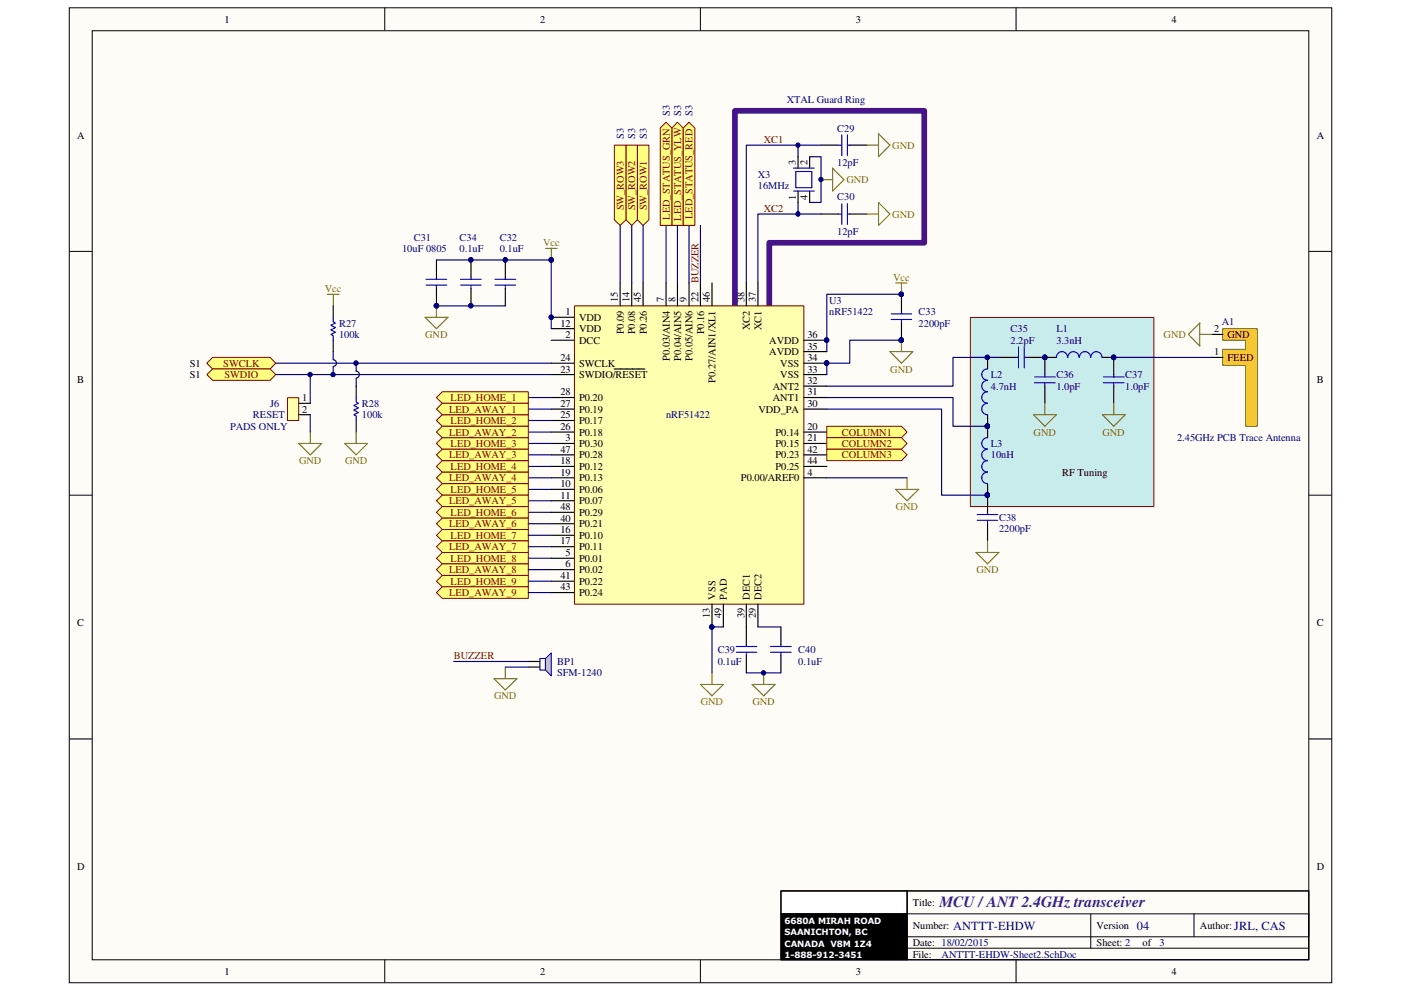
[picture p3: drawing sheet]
<svg xmlns="http://www.w3.org/2000/svg" width="297mm" height="210mm" viewBox="0 0 297 210" stroke-linecap="round" stroke-linejoin="round" font-family="sans-serif">
<path d="M14.7 1.7h267.7v206.7h-267.7z" fill="#fffcf8"/>
<path d="M14.7 1.7h267.7v206.7h-267.7z" fill="none" stroke="#000" stroke-width=".21"/>
<path d="M19.6 6.6h257.9v196.9h-257.9z" fill="#fffcf8"/>
<g fill="none" stroke="#000" stroke-width=".21">
<path d="M19.6 6.5h257.9v197h-257.9zM81.6 1.6v4.9M148.5 1.6v4.9M215.4 1.6v4.9M14.7 53.3h4.9M277.5 53.3h4.9M14.7 105h4.9M277.5 105h4.9M14.7 156.7h4.9M277.5 156.7h4.9M165.6 188.9h26.7M192.3 198.6h85.2v-4.8h-24.4v4.8"/>
<path d="M192.3 193.8h60.8M231.3 193.8v7.2M277.5 188.9h-85.2v14.6M81.6 203.5v4.9M148.5 203.5v4.9M192.3 201h85.2M215.4 203.5v4.9"/>
</g>
<path d="M165.6 189h26.7v4.8h-26.7z" fill="#fff"/>
<path d="M165.6 188.9h26.7v4.9h-26.7zM165.6 193.8h26.7v9.7h-26.7z" fill="none" stroke="#000" stroke-width=".21"/>
<path d="M165.6 188.9h111.9v14.6h-111.9zM165.6 193.8h26.7M192.3 188.9v14.6" fill="none" stroke="#000" stroke-width=".24"/>
<path d="M165.6 193.8h26.7v9.7h-26.7z" fill="#000"/>
<path d="M205.8 67.4h38.8v40h-38.8z" fill="#c8ebeb"/>
<path d="M205.7 67.3h38.9v40.1h-38.9z" fill="none" stroke="#800000" stroke-width=".21"/>
<path d="M215.4 75.8h.5M215.9 73.6v4.4M217.2 75.8h.7M217.2 73.6v4.4" fill="none" stroke="#00f" stroke-width=".24"/>
<path d="M211.8 75.8h3.6M217.9 75.8h3.6" fill="none" stroke="#000" stroke-width=".24"/>
<circle cx="221.5" cy="75.8" r=".45" fill="#000080"/>
<circle cx="221.5" cy="75.8" r=".45" fill="none" stroke="#000080" stroke-width=".21"/>
<circle cx="221.5" cy="75.8" r=".45" fill="#000080"/>
<circle cx="221.5" cy="75.8" r=".45" fill="none" stroke="#000080" stroke-width=".21"/>
<path d="M219.3 79.9h4.4M221.5 79.4v.5M219.3 81.2h4.4M221.5 81.2v.7" fill="none" stroke="#00f" stroke-width=".24"/>
<path d="M221.5 75.8v3.6" fill="none" stroke="#000" stroke-width=".24"/>
<circle cx="221.5" cy="75.8" r=".45" fill="#000080"/>
<circle cx="221.5" cy="75.8" r=".45" fill="none" stroke="#000080" stroke-width=".21"/>
<path d="M221.5 81.9v3.6" fill="none" stroke="#000" stroke-width=".24"/>
<circle cx="221.5" cy="75.8" r=".45" fill="#000080"/>
<circle cx="221.5" cy="75.8" r=".45" fill="none" stroke="#000080" stroke-width=".21"/>
<path d="M115.7 52.7h2.4M116.9 52.7v2.4" fill="none" stroke="#808000" stroke-width=".24"/>
<circle cx="116.8" cy="55.1" r=".47" fill="#000080"/>
<circle cx="116.8" cy="55.1" r=".47" fill="none" stroke="#000080" stroke-width=".21"/>
<path d="M188.9 67.7h4.4M188.9 66.5h4.4M191.1 66v.5M191.1 67.7v.8M156.1 138.3h4.3M156.1 137.1h4.3M158.2 136.6v.5M158.2 138.3v.7" fill="none" stroke="#00f" stroke-width=".24"/>
<path d="M191.1 62.4v3.6M158.2 132.9v3.7M158.2 139v3.7" fill="none" stroke="#000" stroke-width=".24"/>
<circle cx="191.1" cy="62.4" r=".46" fill="#000080"/>
<circle cx="191.1" cy="62.4" r=".46" fill="none" stroke="#000080" stroke-width=".21"/>
<path d="M191.1 68.5v3.6" fill="none" stroke="#000" stroke-width=".24"/>
<circle cx="191.1" cy="72.1" r=".48" fill="#000080"/>
<circle cx="191.1" cy="72.1" r=".48" fill="none" stroke="#000080" stroke-width=".21"/>
<circle cx="191.1" cy="62.4" r=".46" fill="#000080"/>
<circle cx="191.1" cy="62.4" r=".46" fill="none" stroke="#000080" stroke-width=".21"/>
<circle cx="191.1" cy="72.1" r=".48" fill="#000080"/>
<circle cx="191.1" cy="72.1" r=".48" fill="none" stroke="#000080" stroke-width=".21"/>
<path d="M233.7 75.8h2.4" fill="none" stroke="#000" stroke-width=".24"/>
<circle cx="236.1" cy="75.8" r=".46" fill="#000080"/>
<circle cx="236.1" cy="75.8" r=".46" fill="none" stroke="#000080" stroke-width=".21"/>
<path d="M221.5 75.8h2.5" fill="none" stroke="#000" stroke-width=".24"/>
<circle cx="221.5" cy="75.8" r=".45" fill="#000080"/>
<circle cx="221.5" cy="75.8" r=".45" fill="none" stroke="#000080" stroke-width=".21"/>
<path d="M224 75.8a1.19 1.19 0 0 1 1.2-1.3 1.19 1.19 0 0 1 1.2 1.3M226.4 75.8a1.19 1.19 0 0 1 1.2-1.3 1.19 1.19 0 0 1 1.2 1.3M228.9 75.8a1.19 1.19 0 0 1 1.1-1.3 1.19 1.19 0 0 1 1.2 1.3M231.3 75.8a1.19 1.19 0 0 1 1.1-1.3 1.19 1.19 0 0 1 1.2 1.3" fill="none" stroke="#00f" stroke-width=".24"/>
<circle cx="236.1" cy="75.8" r=".46" fill="#000080"/>
<circle cx="236.1" cy="75.8" r=".46" fill="none" stroke="#000080" stroke-width=".21"/>
<circle cx="221.5" cy="75.8" r=".45" fill="#000080"/>
<circle cx="221.5" cy="75.8" r=".45" fill="none" stroke="#000080" stroke-width=".21"/>
<path d="M209.4 90.4v2.4" fill="none" stroke="#000" stroke-width=".24"/>
<circle cx="209.3" cy="90.4" r=".48" fill="#000080"/>
<circle cx="209.3" cy="90.4" r=".48" fill="none" stroke="#000080" stroke-width=".21"/>
<path d="M209.4 102.5v2.5" fill="none" stroke="#000" stroke-width=".24"/>
<circle cx="209.3" cy="105" r=".47" fill="#000080"/>
<circle cx="209.3" cy="105" r=".47" fill="none" stroke="#000080" stroke-width=".21"/>
<path d="M209.4 92.8a1.21 1.21 0 0 0-1.3 1.2 1.21 1.21 0 0 0 1.3 1.2M209.4 95.2a1.21 1.21 0 0 0-1.3 1.3 1.21 1.21 0 0 0 1.3 1.2 1.21 1.21 0 0 0-1.3 1.2 1.21 1.21 0 0 0 1.3 1.2M209.4 100.1a1.16 1.16 0 0 0-1.3 1.2 1.21 1.21 0 0 0 1.3 1.2" fill="none" stroke="#00f" stroke-width=".24"/>
<circle cx="209.3" cy="90.4" r=".48" fill="#000080"/>
<circle cx="209.3" cy="90.4" r=".48" fill="none" stroke="#000080" stroke-width=".21"/>
<circle cx="209.3" cy="105" r=".47" fill="#000080"/>
<circle cx="209.3" cy="105" r=".47" fill="none" stroke="#000080" stroke-width=".21"/>
<path d="M90.1 67.3h4.9l-2.5 2.4zM92.5 64.9v2.4" fill="none" stroke="#808000" stroke-width=".24"/>
<circle cx="92.5" cy="64.8" r=".46" fill="#000080"/>
<circle cx="92.5" cy="64.8" r=".46" fill="none" stroke="#000080" stroke-width=".21"/>
<path d="M188.7 74.5h4.8l-2.4 2.5zM191.1 72.1v2.4" fill="none" stroke="#808000" stroke-width=".24"/>
<circle cx="191.1" cy="72.1" r=".48" fill="#000080"/>
<circle cx="191.1" cy="72.1" r=".48" fill="none" stroke="#000080" stroke-width=".21"/>
<path d="M163.4 138.3h4.4M163.4 137.1h4.4M165.6 136.6v.5M165.6 138.3v.7" fill="none" stroke="#00f" stroke-width=".24"/>
<path d="M165.6 132.9v3.7M165.6 139v3.7" fill="none" stroke="#000" stroke-width=".24"/>
<path d="M159.5 145.1h4.8l-2.4 2.4zM161.9 142.7v2.4" fill="none" stroke="#808000" stroke-width=".24"/>
<circle cx="161.9" cy="142.7" r=".46" fill="#000080"/>
<circle cx="161.9" cy="142.7" r=".46" fill="none" stroke="#000080" stroke-width=".21"/>
<path d="M175.3 86.7h24.3v18.3h9.8" fill="none" stroke="#000080" stroke-width=".24"/>
<circle cx="209.3" cy="105" r=".47" fill="#000080"/>
<circle cx="209.3" cy="105" r=".47" fill="none" stroke="#000080" stroke-width=".21"/>
<path d="M175.3 84.3h26.8v6.1h7.3" fill="none" stroke="#000080" stroke-width=".24"/>
<circle cx="209.3" cy="90.4" r=".48" fill="#000080"/>
<circle cx="209.3" cy="90.4" r=".48" fill="none" stroke="#000080" stroke-width=".21"/>
<path d="M211.8 75.8h-9.7v6.1h-26.8" fill="none" stroke="#000080" stroke-width=".24"/>
<path d="M233.9 79.9h4.4M236.1 79.4v.5M233.9 81.2h4.4M236.1 81.2v.7" fill="none" stroke="#00f" stroke-width=".24"/>
<path d="M236.1 75.8v3.6" fill="none" stroke="#000" stroke-width=".24"/>
<circle cx="236.1" cy="75.8" r=".46" fill="#000080"/>
<circle cx="236.1" cy="75.8" r=".46" fill="none" stroke="#000080" stroke-width=".21"/>
<path d="M236.1 81.9v3.6" fill="none" stroke="#000" stroke-width=".24"/>
<circle cx="236.1" cy="75.8" r=".46" fill="#000080"/>
<circle cx="236.1" cy="75.8" r=".46" fill="none" stroke="#000080" stroke-width=".21"/>
<path d="M191.1 62.4h-15.8v12.1" fill="none" stroke="#000080" stroke-width=".24"/>
<circle cx="191.1" cy="62.4" r=".46" fill="#000080"/>
<circle cx="191.1" cy="62.4" r=".46" fill="none" stroke="#000080" stroke-width=".21"/>
<path d="M177.7 30.8h.8M178.5 28.6v4.4M179.7 28.6v4.4M179.7 30.8h.5M177.7 45.4h.8M178.5 43.2v4.4M179.7 45.4h.5M179.7 43.2v4.4" fill="none" stroke="#00f" stroke-width=".24"/>
<path d="M174.1 30.8h3.6M180.2 30.8h3.6M174.1 45.4h3.6M180.2 45.4h3.6" fill="none" stroke="#000" stroke-width=".24"/>
<path d="M169.2 42.9v2.5" fill="none" stroke="#000080" stroke-width=".24"/>
<circle cx="169.2" cy="45.4" r=".47" fill="#000080"/>
<circle cx="169.2" cy="45.4" r=".47" fill="none" stroke="#000080" stroke-width=".21"/>
<path d="M169.2 30.8v2.4" fill="none" stroke="#000080" stroke-width=".24"/>
<circle cx="169.2" cy="30.8" r=".46" fill="#000080"/>
<circle cx="169.2" cy="30.8" r=".46" fill="none" stroke="#000080" stroke-width=".21"/>
<path d="M171.7 33.2h2.4v9.7h-2.4" fill="none" stroke="#000080" stroke-width=".24"/>
<path d="M155.8 66v-42.5h40.2v28h-32.9v14.5" fill="none" stroke="#48128a" stroke-width="1.2"/>
<path d="M174.1 38.1h2.4M176.5 35.6l2.4 2.5-2.4 2.4zM183.8 45.4h2.5M186.3 42.9l2.4 2.5-2.4 2.4z" fill="none" stroke="#808000" stroke-width=".24"/>
<circle cx="174" cy="38.1" r=".46" fill="#000080"/>
<circle cx="174" cy="38.1" r=".46" fill="none" stroke="#000080" stroke-width=".21"/>
<path d="M183.8 30.8h2.5M186.3 28.4l2.4 2.4-2.4 2.4z" fill="none" stroke="#808000" stroke-width=".24"/>
<path d="M174.1 45.4h-13.4v14.6" fill="none" stroke="#000080" stroke-width=".24"/>
<path d="M97.7 59.2h4.3M99.9 58.8v.4M97.7 60.5h4.3M99.9 60.5v.7" fill="none" stroke="#00f" stroke-width=".24"/>
<path d="M99.9 55.1v3.7" fill="none" stroke="#000" stroke-width=".24"/>
<circle cx="99.8" cy="55.1" r=".48" fill="#000080"/>
<circle cx="99.8" cy="55.1" r=".48" fill="none" stroke="#000080" stroke-width=".21"/>
<path d="M99.9 61.2v3.7" fill="none" stroke="#000" stroke-width=".24"/>
<circle cx="99.8" cy="64.8" r=".46" fill="#000080"/>
<circle cx="99.8" cy="64.8" r=".46" fill="none" stroke="#000080" stroke-width=".21"/>
<circle cx="99.8" cy="55.1" r=".48" fill="#000080"/>
<circle cx="99.8" cy="55.1" r=".48" fill="none" stroke="#000080" stroke-width=".21"/>
<circle cx="99.8" cy="64.8" r=".46" fill="#000080"/>
<circle cx="99.8" cy="64.8" r=".46" fill="none" stroke="#000080" stroke-width=".21"/>
<path d="M90.3 59.2h4.4M92.5 58.8v.4M90.3 60.5h4.4M92.5 60.5v.7" fill="none" stroke="#00f" stroke-width=".24"/>
<path d="M92.5 55.1v3.7M92.5 61.2v3.7" fill="none" stroke="#000" stroke-width=".24"/>
<circle cx="92.5" cy="64.8" r=".46" fill="#000080"/>
<circle cx="92.5" cy="64.8" r=".46" fill="none" stroke="#000080" stroke-width=".21"/>
<circle cx="92.5" cy="64.8" r=".46" fill="#000080"/>
<circle cx="92.5" cy="64.8" r=".46" fill="none" stroke="#000080" stroke-width=".21"/>
<path d="M92.5 64.9h14.6" fill="none" stroke="#000080" stroke-width=".24"/>
<circle cx="92.5" cy="64.8" r=".46" fill="#000080"/>
<circle cx="92.5" cy="64.8" r=".46" fill="none" stroke="#000080" stroke-width=".21"/>
<path d="M104.9 59.2h4.4M107.1 58.8v.4M104.9 60.5h4.4M107.1 60.5v.7" fill="none" stroke="#00f" stroke-width=".24"/>
<path d="M107.1 55.1v3.7" fill="none" stroke="#000" stroke-width=".24"/>
<circle cx="107.1" cy="55.1" r=".46" fill="#000080"/>
<circle cx="107.1" cy="55.1" r=".46" fill="none" stroke="#000080" stroke-width=".21"/>
<path d="M107.1 61.2v3.7" fill="none" stroke="#000" stroke-width=".24"/>
<circle cx="107.1" cy="55.1" r=".46" fill="#000080"/>
<circle cx="107.1" cy="55.1" r=".46" fill="none" stroke="#000080" stroke-width=".21"/>
<path d="M259.2 69.7h7.4v20.7h-2.5v-12.9h-4.9v-3.4h4.9v-2h-4.9z" fill-rule="evenodd" fill="#ffc51a"/>
<path d="M259.2 69.7h7.4v20.7h-2.5v-12.9h-4.9v-3.4h4.9v-2h-4.9z" fill="none" stroke="#808000" stroke-width=".24"/>
<path d="M256.8 75.8h2.4M256.8 70.9h2.4" fill="none" stroke="#000" stroke-width=".24"/>
<path d="M236.1 75.8h20.7" fill="none" stroke="#000080" stroke-width=".24"/>
<circle cx="236.1" cy="75.8" r=".46" fill="#000080"/>
<circle cx="236.1" cy="75.8" r=".46" fill="none" stroke="#000080" stroke-width=".21"/>
<path d="M209.4 75.8v2.4" fill="none" stroke="#000" stroke-width=".24"/>
<circle cx="209.3" cy="75.8" r=".46" fill="#000080"/>
<circle cx="209.3" cy="75.8" r=".46" fill="none" stroke="#000080" stroke-width=".21"/>
<path d="M209.4 87.9v2.5" fill="none" stroke="#000" stroke-width=".24"/>
<circle cx="209.3" cy="90.4" r=".48" fill="#000080"/>
<circle cx="209.3" cy="90.4" r=".48" fill="none" stroke="#000080" stroke-width=".21"/>
<path d="M209.4 78.2a1.16 1.16 0 0 0-1.3 1.2 1.19 1.19 0 0 0 1.3 1.2 1.23 1.23 0 0 0-1.3 1.2 1.23 1.23 0 0 0 1.3 1.3 1.21 1.21 0 0 0-1.3 1.2 1.21 1.21 0 0 0 1.3 1.2 1.23 1.23 0 0 0-1.3 1.2 1.23 1.23 0 0 0 1.3 1.2" fill="none" stroke="#00f" stroke-width=".24"/>
<circle cx="209.3" cy="75.8" r=".46" fill="#000080"/>
<circle cx="209.3" cy="75.8" r=".46" fill="none" stroke="#000080" stroke-width=".21"/>
<circle cx="209.3" cy="90.4" r=".48" fill="#000080"/>
<circle cx="209.3" cy="90.4" r=".48" fill="none" stroke="#000080" stroke-width=".21"/>
<path d="M207.2 110.3h4.3M207.2 109.1h4.3M209.4 108.6v.5M209.4 110.3v.7" fill="none" stroke="#00f" stroke-width=".24"/>
<path d="M209.4 105v3.6" fill="none" stroke="#000" stroke-width=".24"/>
<circle cx="209.3" cy="105" r=".47" fill="#000080"/>
<circle cx="209.3" cy="105" r=".47" fill="none" stroke="#000080" stroke-width=".21"/>
<path d="M209.4 111v3.7" fill="none" stroke="#000" stroke-width=".24"/>
<circle cx="209.3" cy="105" r=".47" fill="#000080"/>
<circle cx="209.3" cy="105" r=".47" fill="none" stroke="#000080" stroke-width=".21"/>
<path d="M58.5 77h58.4M58.5 79.4h58.4" fill="none" stroke="#000080" stroke-width=".24"/>
<path d="M121.8 64.9h48.6v63.2h-48.6z" fill="#ffffb0"/>
<path d="M121.8 64.9h48.6v63.2h-48.6z" fill="none" stroke="#800000" stroke-width=".21"/>
<path d="M116.9 67.3h4.8M116.9 118.4h4.8" fill="none" stroke="#000" stroke-width=".24"/>
<circle cx="116.8" cy="67.3" r=".46" fill="#000080"/>
<circle cx="116.8" cy="67.3" r=".46" fill="none" stroke="#000080" stroke-width=".21"/>
<g fill="none" stroke="#000" stroke-width=".24">
<path d="M131.5 60v4.9M133.9 60v4.9M141.2 60v4.9M143.6 60v4.9M146.1 60v4.9M148.5 60v4.9M116.9 72.1h4.8M116.9 69.7h4.8M116.9 79.4h4.8M116.9 77h4.8M130.2 78.2h6.5M116.9 94h4.8"/>
<path d="M116.9 98.9h4.8M116.9 91.6h4.8M116.9 89.2h4.8M170.4 94h4.9M170.4 84.3h4.9M170.4 81.9h4.9M170.4 91.6h4.9M170.4 86.7h4.9M116.9 103.8h4.8M116.9 115.9h4.8M116.9 113.5h4.8M116.9 106.2h4.8"/>
<path d="M116.9 101.3h4.8M151 128.1v4.8M160.7 128.1v4.8"/>
</g>
<circle cx="150.9" cy="132.9" r=".46" fill="#000080"/>
<circle cx="150.9" cy="132.9" r=".46" fill="none" stroke="#000080" stroke-width=".21"/>
<path d="M170.4 79.4h4.9M170.4 77h4.9M116.9 86.7h4.8M116.9 84.3h4.8M170.4 101.3h4.9M116.9 120.8h4.8" fill="none" stroke="#000" stroke-width=".24"/>
<circle cx="175.2" cy="77" r=".48" fill="#000080"/>
<circle cx="175.2" cy="77" r=".48" fill="none" stroke="#000080" stroke-width=".21"/>
<path d="M170.4 74.5h4.9M170.4 72.1h4.9" fill="none" stroke="#000" stroke-width=".24"/>
<circle cx="175.2" cy="72.1" r=".48" fill="#000080"/>
<circle cx="175.2" cy="72.1" r=".48" fill="none" stroke="#000080" stroke-width=".21"/>
<g fill="none" stroke="#000" stroke-width=".24">
<path d="M136.4 60v4.9M151 60v4.9M158.2 60v4.9M160.7 60v4.9M116.9 96.4h4.8M170.4 96.4h4.9M170.4 98.9h4.9M116.9 111h4.8M116.9 108.6h4.8M116.9 123.2h4.8M116.9 125.6h4.8M153.4 128.1v4.8"/>
<path d="M158.2 128.1v4.8"/>
</g>
<circle cx="116.8" cy="67.3" r=".46" fill="#000080"/>
<circle cx="116.8" cy="67.3" r=".46" fill="none" stroke="#000080" stroke-width=".21"/>
<circle cx="150.9" cy="132.9" r=".46" fill="#000080"/>
<circle cx="150.9" cy="132.9" r=".46" fill="none" stroke="#000080" stroke-width=".21"/>
<circle cx="175.2" cy="77" r=".48" fill="#000080"/>
<circle cx="175.2" cy="77" r=".48" fill="none" stroke="#000080" stroke-width=".21"/>
<circle cx="175.2" cy="72.1" r=".48" fill="#000080"/>
<circle cx="175.2" cy="72.1" r=".48" fill="none" stroke="#000080" stroke-width=".21"/>
<path d="M254.4 68.5v4.9l-2.4-2.5zM254.4 70.9h2.4M219.1 87.9h4.9l-2.5 2.5zM221.5 85.5v2.4M233.7 87.9h4.9l-2.5 2.5zM236.1 85.5v2.4M206.9 117.1h4.9l-2.4 2.4zM209.4 114.7v2.4M148.5 145.1h4.9l-2.4 2.4zM151 142.7v2.4" fill="none" stroke="#808000" stroke-width=".24"/>
<path d="M174.1 30.8h-15.9v29.2M153.4 132.9h-2.4v9.8M160.7 132.9h4.9M158.2 142.7h7.4" fill="none" stroke="#000080" stroke-width=".24"/>
<path d="M169.2 33.2v2.4M171.7 33.2v2.4M169.2 40.5v2.4M171.7 40.5v2.4" fill="none" stroke="#000" stroke-width=".24"/>
<path d="M168.2 35.6h4.4M168.7 36.4h3.4v3.4h-3.4zM168.2 40.5h4.4" fill="none" stroke="#00f" stroke-width=".24"/>
<circle cx="150.9" cy="132.9" r=".46" fill="#000080"/>
<circle cx="150.9" cy="132.9" r=".46" fill="none" stroke="#000080" stroke-width=".21"/>
<path d="M191.1 72.1h-10.9v4.9h-4.9v2.4" fill="none" stroke="#000080" stroke-width=".24"/>
<circle cx="175.2" cy="77" r=".48" fill="#000080"/>
<circle cx="175.2" cy="77" r=".48" fill="none" stroke="#000080" stroke-width=".21"/>
<circle cx="191.1" cy="72.1" r=".48" fill="#000080"/>
<circle cx="191.1" cy="72.1" r=".48" fill="none" stroke="#000080" stroke-width=".21"/>
<path d="M135.1 30.8h2.5v15.8l-1.2 1.2-1.3-1.2z" fill-rule="evenodd" fill="#ffff80"/>
<path d="M135.1 30.8h2.5v15.8l-1.2 1.2-1.3-1.2z" fill="none" stroke="#800000" stroke-width=".21"/>
<path d="M132.7 30.8h2.4v15.8l-1.2 1.2-1.2-1.2z" fill-rule="evenodd" fill="#ffff80"/>
<path d="M132.7 30.8h2.4v15.8l-1.2 1.2-1.2-1.2z" fill="none" stroke="#800000" stroke-width=".21"/>
<path d="M130.3 30.8h2.4v15.8l-1.2 1.2-1.2-1.2z" fill-rule="evenodd" fill="#ffff80"/>
<path d="M130.3 30.8h2.4v15.8l-1.2 1.2-1.2-1.2z" fill="none" stroke="#800000" stroke-width=".21"/>
<path d="M143.6 25.9l1.3 1.2v20.7h-2.5v-20.7z" fill-rule="evenodd" fill="#ffff80"/>
<path d="M143.6 25.9l1.3 1.2v20.7h-2.5v-20.7z" fill="none" stroke="#800000" stroke-width=".21"/>
<path d="M144.9 27.1l1.2-1.2 1.2 1.2v20.7h-2.4z" fill-rule="evenodd" fill="#ffff80"/>
<path d="M144.9 27.1l1.2-1.2 1.2 1.2v20.7h-2.4z" fill="none" stroke="#800000" stroke-width=".21"/>
<path d="M140 27.1l1.2-1.2 1.2 1.2v20.7h-2.4z" fill-rule="evenodd" fill="#ffff80"/>
<path d="M140 27.1l1.2-1.2 1.2 1.2v20.7h-2.4z" fill="none" stroke="#800000" stroke-width=".21"/>
<path d="M92.5 55.1h24.4" fill="none" stroke="#000080" stroke-width=".24"/>
<circle cx="116.8" cy="55.1" r=".47" fill="#000080"/>
<circle cx="116.8" cy="55.1" r=".47" fill="none" stroke="#000080" stroke-width=".21"/>
<path d="M116.9 55.1v14.6" fill="none" stroke="#000080" stroke-width=".24"/>
<circle cx="116.8" cy="55.1" r=".47" fill="#000080"/>
<circle cx="116.8" cy="55.1" r=".47" fill="none" stroke="#000080" stroke-width=".21"/>
<path d="M61 84.4h2.3v4.8h-2.3z" fill="#ffffb0"/>
<path d="M61 84.3h2.3v4.9h-2.3z" fill="none" stroke="#800000" stroke-width=".21"/>
<path d="M63.3 85.5h2.5M63.3 87.9h2.5" fill="none" stroke="#000" stroke-width=".24"/>
<path d="M131.5 47.8v12.2M133.9 47.8v12.2M136.4 47.8v12.2M141.2 47.8v12.2M143.6 47.8v12.2M146.1 47.8v12.2" fill="none" stroke="#000080" stroke-width=".24"/>
<path d="M189.9 60h2.4M191.1 60v2.4" fill="none" stroke="#808000" stroke-width=".24"/>
<circle cx="191.1" cy="62.4" r=".46" fill="#000080"/>
<circle cx="191.1" cy="62.4" r=".46" fill="none" stroke="#000080" stroke-width=".21"/>
<path d="M75.5 77v1.7a.72 .72 0 0 1 .7 .7 .72 .72 0 0 1-.7 .7M75.5 80.2v1.7M175.3 101.3h17" fill="none" stroke="#000080" stroke-width=".24"/>
<path d="M63.3 94h4.9l-2.4 2.4zM65.8 91.6v2.4M73.1 94h4.8l-2.4 2.4zM75.5 91.6v2.4M189.9 103.8h4.9l-2.5 2.4zM192.3 101.3v2.5" fill="none" stroke="#808000" stroke-width=".24"/>
<circle cx="75.5" cy="77" r=".48" fill="#000080"/>
<circle cx="75.5" cy="77" r=".48" fill="none" stroke="#000080" stroke-width=".21"/>
<path d="M43.9 77l1.2-1.2h12.2l1.2 1.2-1.2 1.2h-12.2z" fill-rule="evenodd" fill="#ffff80"/>
<path d="M43.9 77l1.2-1.2h12.2l1.2 1.2-1.2 1.2h-12.2z" fill="none" stroke="#800000" stroke-width=".21"/>
<path d="M43.9 79.4l1.2-1.2h12.2l1.2 1.2-1.2 1.2h-12.2z" fill-rule="evenodd" fill="#ffff80"/>
<path d="M43.9 79.4l1.2-1.2h12.2l1.2 1.2-1.2 1.2h-12.2z" fill="none" stroke="#800000" stroke-width=".21"/>
<path d="M104.7 143.9h4.9l-2.5 2.4zM107.1 141.4v2.5" fill="none" stroke="#808000" stroke-width=".24"/>
<path d="M114.5 139.6h1.2v2.5h-1.2z" fill="none" stroke="#00f" stroke-width=".24"/>
<path d="M115.7 139.6l1.2-1.2v4.9l-1.2-1.2z" fill-rule="evenodd" fill="#c0c0c0"/>
<path d="M115.7 139.6l1.2-1.2v4.9l-1.2-1.2z" fill="none" stroke="#00f" stroke-width=".21"/>
<path d="M112 140.3h2.5M112 141.4h2.5" fill="none" stroke="#000" stroke-width=".24"/>
<path d="M65.8 79.4v6.1M96.2 140.3h15.8M107.1 141.4h4.9" fill="none" stroke="#000080" stroke-width=".24"/>
<circle cx="65.7" cy="79.4" r=".46" fill="#000080"/>
<circle cx="65.7" cy="79.4" r=".46" fill="none" stroke="#000080" stroke-width=".21"/>
<path d="M148.5 47.8v12.2M70.7 74.5v1.8a.7 .7 0 0 1 .6 .7 .7 .7 0 0 1-.6 .7v1.7" fill="none" stroke="#000080" stroke-width=".24"/>
<path d="M69.4 62.4h2.5M70.7 62.4v2.5" fill="none" stroke="#808000" stroke-width=".24"/>
<circle cx="70.6" cy="79.4" r=".46" fill="#000080"/>
<circle cx="70.6" cy="79.4" r=".46" fill="none" stroke="#000080" stroke-width=".21"/>
<path d="M70.7 64.9v2.4M70.7 72.1v2.4M75.5 81.9v2.4M75.5 89.2v2.4" fill="none" stroke="#000" stroke-width=".24"/>
<path d="M70.7 67.3v.9l.4 .3-1 .5 1 .5-1 .4 1 .5-1 .5 .6 .3v.9M75.5 84.3v1l.5 .2-1 .5 1 .5-1 .5 1 .5-1 .4 .5 .3v1" fill="none" stroke="#00f" stroke-width=".24"/>
<path d="M65.8 87.9v3.7" fill="none" stroke="#000080" stroke-width=".24"/>
<path d="M175.3 90.4h15.8l1.2 1.2-1.2 1.2h-15.8z" fill-rule="evenodd" fill="#ffff80"/>
<path d="M175.3 90.4h15.8l1.2 1.2-1.2 1.2h-15.8z" fill="none" stroke="#800000" stroke-width=".21"/>
<path d="M175.3 92.8h15.8l1.2 1.2-1.2 1.2h-15.8z" fill-rule="evenodd" fill="#ffff80"/>
<path d="M175.3 92.8h15.8l1.2 1.2-1.2 1.2h-15.8z" fill="none" stroke="#800000" stroke-width=".21"/>
<path d="M175.3 95.2h15.8l1.2 1.2-1.2 1.3h-15.8z" fill-rule="evenodd" fill="#ffff80"/>
<path d="M175.3 95.2h15.8l1.2 1.2-1.2 1.3h-15.8z" fill="none" stroke="#800000" stroke-width=".21"/>
<path d="M112 98.9h4.9M112 96.4h4.9M112 94h4.9M112 91.6h4.9M112 89.2h4.9M112 86.7h4.9M112 84.3h4.9M112 108.6h4.9M112 106.2h4.9M112 103.8h4.9M112 101.3h4.9" fill="none" stroke="#000080" stroke-width=".24"/>
<path d="M92.5 123.2l1.3-1.2h18.2v2.4h-18.2z" fill-rule="evenodd" fill="#ffff80"/>
<path d="M92.5 123.2l1.3-1.2h18.2v2.4h-18.2z" fill="none" stroke="#800000" stroke-width=".21"/>
<path d="M92.5 125.6l1.3-1.2h18.2v2.5h-18.2z" fill-rule="evenodd" fill="#ffff80"/>
<path d="M92.5 125.6l1.3-1.2h18.2v2.5h-18.2z" fill="none" stroke="#800000" stroke-width=".21"/>
<path d="M93.8 83.1h18.2v2.4h-18.2l-1.3-1.2z" fill-rule="evenodd" fill="#ffff80"/>
<path d="M93.8 83.1h18.2v2.4h-18.2l-1.3-1.2z" fill="none" stroke="#800000" stroke-width=".21"/>
<path d="M92.5 89.2l1.3-1.3h18.2v2.5h-18.2z" fill-rule="evenodd" fill="#ffff80"/>
<path d="M92.5 89.2l1.3-1.3h18.2v2.5h-18.2z" fill="none" stroke="#800000" stroke-width=".21"/>
<path d="M92.5 94l1.3-1.2h18.2v2.4h-18.2z" fill-rule="evenodd" fill="#ffff80"/>
<path d="M92.5 94l1.3-1.2h18.2v2.4h-18.2z" fill="none" stroke="#800000" stroke-width=".21"/>
<path d="M93.8 97.7h18.2v2.4h-18.2l-1.3-1.2z" fill-rule="evenodd" fill="#ffff80"/>
<path d="M93.8 97.7h18.2v2.4h-18.2l-1.3-1.2z" fill="none" stroke="#800000" stroke-width=".21"/>
<path d="M92.5 103.8l1.3-1.3h18.2v2.5h-18.2z" fill-rule="evenodd" fill="#ffff80"/>
<path d="M92.5 103.8l1.3-1.3h18.2v2.5h-18.2z" fill="none" stroke="#800000" stroke-width=".21"/>
<path d="M92.5 108.6l1.3-1.2h18.2v2.5h-18.2z" fill-rule="evenodd" fill="#ffff80"/>
<path d="M92.5 108.6l1.3-1.2h18.2v2.5h-18.2z" fill="none" stroke="#800000" stroke-width=".21"/>
<path d="M93.8 112.3h18.2v2.4h-18.2l-1.3-1.2z" fill-rule="evenodd" fill="#ffff80"/>
<path d="M93.8 112.3h18.2v2.4h-18.2l-1.3-1.2z" fill="none" stroke="#800000" stroke-width=".21"/>
<path d="M92.5 118.4l1.3-1.3h18.2v2.4h-18.2z" fill-rule="evenodd" fill="#ffff80"/>
<path d="M92.5 118.4l1.3-1.3h18.2v2.4h-18.2z" fill="none" stroke="#800000" stroke-width=".21"/>
<path d="M93.8 85.5h18.2v2.4h-18.2l-1.3-1.2z" fill-rule="evenodd" fill="#ffff80"/>
<path d="M93.8 85.5h18.2v2.4h-18.2l-1.3-1.2z" fill="none" stroke="#800000" stroke-width=".21"/>
<path d="M93.8 90.4h18.2v2.4h-18.2l-1.3-1.2z" fill-rule="evenodd" fill="#ffff80"/>
<path d="M93.8 90.4h18.2v2.4h-18.2l-1.3-1.2z" fill="none" stroke="#800000" stroke-width=".21"/>
<path d="M92.5 96.4l1.3-1.2h18.2v2.5h-18.2z" fill-rule="evenodd" fill="#ffff80"/>
<path d="M92.5 96.4l1.3-1.2h18.2v2.5h-18.2z" fill="none" stroke="#800000" stroke-width=".21"/>
<path d="M92.5 101.3l1.3-1.2h18.2v2.4h-18.2z" fill-rule="evenodd" fill="#ffff80"/>
<path d="M92.5 101.3l1.3-1.2h18.2v2.4h-18.2z" fill="none" stroke="#800000" stroke-width=".21"/>
<path d="M92.5 106.2l1.3-1.2h18.2v2.4h-18.2z" fill-rule="evenodd" fill="#ffff80"/>
<path d="M92.5 106.2l1.3-1.2h18.2v2.4h-18.2z" fill="none" stroke="#800000" stroke-width=".21"/>
<path d="M92.5 111l1.3-1.1h18.2v2.4h-18.2z" fill-rule="evenodd" fill="#ffff80"/>
<path d="M92.5 111l1.3-1.1h18.2v2.4h-18.2z" fill="none" stroke="#800000" stroke-width=".21"/>
<path d="M92.5 115.9l1.3-1.2h18.2v2.4h-18.2z" fill-rule="evenodd" fill="#ffff80"/>
<path d="M92.5 115.9l1.3-1.2h18.2v2.4h-18.2z" fill="none" stroke="#800000" stroke-width=".21"/>
<path d="M92.5 120.8l1.3-1.3h18.2v2.5h-18.2z" fill-rule="evenodd" fill="#ffff80"/>
<path d="M92.5 120.8l1.3-1.3h18.2v2.5h-18.2z" fill="none" stroke="#800000" stroke-width=".21"/>
<path d="M112 118.4h4.9M112 115.9h4.9M112 113.5h4.9M112 111h4.9M112 125.6h4.9M112 123.2h4.9M112 120.8h4.9" fill="none" stroke="#000080" stroke-width=".24"/>
<text font-size="3.3" fill="#421c8b" x="199.2" y="192.3">MCU / ANT 2.4GHz transceiver</text>
<g font-size="2.6" fill="#000080">
<text x="202.1" y="197.1">ANTTT-EHDW</text>
<text x="241" y="197.1">04</text>
<text x="261.7" y="197.1">JRL, CAS</text>
</g>
<g font-size="2.2">
<text x="47.6" y="4.8">1</text>
<text x="114.5" y="4.8">2</text>
<text x="181.4" y="4.8">3</text>
<text x="248.4" y="4.8">4</text>
<text x="16.3" y="29.4">A</text>
<text x="279.2" y="29.4">A</text>
<text x="168.7" y="34.9" transform="rotate(-90 168.7 34.9)">3</text>
<text x="171.2" y="34.9" transform="rotate(-90 171.2 34.9)">2</text>
<text x="168.7" y="42.4" transform="rotate(-90 168.7 42.4)">1</text>
<text x="171.2" y="42.4" transform="rotate(-90 171.2 42.4)">4</text>
<text x="131" y="64.1" transform="rotate(-90 131 64.1)">15</text>
<text x="133.5" y="64.1" transform="rotate(-90 133.5 64.1)">14</text>
<text x="135.9" y="64.1" transform="rotate(-90 135.9 64.1)">45</text>
<text x="140.8" y="64.1" transform="rotate(-90 140.8 64.1)">7</text>
<text x="143.2" y="64.1" transform="rotate(-90 143.2 64.1)">8</text>
<text x="145.6" y="64.1" transform="rotate(-90 145.6 64.1)">9</text>
<text x="148.1" y="64.1" transform="rotate(-90 148.1 64.1)">22</text>
<text x="150.5" y="64.1" transform="rotate(-90 150.5 64.1)">46</text>
<text x="157.8" y="64.1" transform="rotate(-90 157.8 64.1)">38</text>
<text x="160.2" y="64.1" transform="rotate(-90 160.2 64.1)">37</text>
<text x="118.8" y="69.3">12</text>
<text x="119.9" y="66.8">1</text>
<text x="119.9" y="71.7">2</text>
<text x="122.8" y="68">VDD</text>
<text x="122.8" y="70.4">VDD</text>
<text x="132.2" y="70.9" transform="rotate(-90 132.2 70.9)">P0.09</text>
<text x="134.7" y="70.9" transform="rotate(-90 134.7 70.9)">P0.08</text>
<text x="137.1" y="70.9" transform="rotate(-90 137.1 70.9)">P0.26</text>
<text x="149.3" y="70.9" transform="rotate(-90 149.3 70.9)">P0.16</text>
<text x="159" y="70" transform="rotate(-90 159 70)">XC2</text>
<text x="161.5" y="70" transform="rotate(-90 161.5 70)">XC1</text>
<text x="171.2" y="71.7">36</text>
<text x="257.4" y="70.4">2</text>
<text x="260.3" y="71.7">GND</text>
<text x="40.3" y="77.8">S1</text>
<text x="118.8" y="76.5">24</text>
<text x="122.8" y="72.9">DCC</text>
<text x="122.8" y="77.8">SWCLK</text>
<text x="142" y="76.5" transform="rotate(-90 142 76.5)">P0.03/AIN4</text>
<text x="144.4" y="76.5" transform="rotate(-90 144.4 76.5)">P0.04/AIN5</text>
<text x="146.9" y="76.5" transform="rotate(-90 146.9 76.5)">P0.05/AIN6</text>
<text x="163.1" y="75.3">AVDD</text>
<text x="163.1" y="72.9">AVDD</text>
<text x="165.4" y="77.8">VSS</text>
<text x="171.2" y="76.5">34</text>
<text x="171.2" y="74.1">35</text>
<text x="257.4" y="75.3">1</text>
<text x="260.3" y="76.5">FEED</text>
<text x="16.4" y="81.1">B</text>
<text x="40.3" y="80.2">S1</text>
<text x="118.8" y="79">23</text>
<text x="118.8" y="83.8">28</text>
<text x="122.8" y="80.2">SWDIO/RESET</text>
<text x="151.7" y="81.2" transform="rotate(-90 151.7 81.2)">P0.27/AIN1/XL1</text>
<text x="163.9" y="82.6">ANT2</text>
<text x="165.4" y="80.2">VSS</text>
<text x="171.2" y="83.8">31</text>
<text x="171.2" y="81.4">32</text>
<text x="171.2" y="79">33</text>
<text x="279.2" y="81.1">B</text>
<text x="64.1" y="85">1</text>
<text x="64.1" y="87.5">2</text>
<text x="118.8" y="88.7">25</text>
<text x="118.8" y="86.3">27</text>
<text x="122.8" y="89.9">P0.17</text>
<text x="122.8" y="87.5">P0.19</text>
<text x="122.8" y="85">P0.20</text>
<text x="160.8" y="87.5">VDD_PA</text>
<text x="163.9" y="85">ANT1</text>
<text x="171.2" y="86.3">30</text>
<text x="118.8" y="91.1">26</text>
<text x="119.9" y="93.6">3</text>
<text x="122.8" y="94.8">P0.30</text>
<text x="122.8" y="92.4">P0.18</text>
<text x="164.4" y="92.4">P0.14</text>
<text x="164.4" y="94.8">P0.15</text>
<text x="171.2" y="91.1">20</text>
<text x="171.2" y="93.6">21</text>
<text x="118.8" y="98.4">18</text>
<text x="118.8" y="100.9">19</text>
<text x="118.8" y="96">47</text>
<text x="122.8" y="99.7">P0.12</text>
<text x="122.8" y="97.2">P0.28</text>
<text x="164.4" y="97.2">P0.23</text>
<text x="164.4" y="99.7">P0.25</text>
<text x="171.2" y="96">42</text>
<text x="171.2" y="98.4">44</text>
<text x="171.2" y="100.9">4</text>
<text x="225.2" y="100.9">RF Tuning</text>
<text x="118.8" y="103.3">10</text>
<text x="118.8" y="105.7">11</text>
<text x="122.8" y="104.5">P0.06</text>
<text x="122.8" y="106.9">P0.07</text>
<text x="122.8" y="102.1">P0.13</text>
<text x="157.1" y="102.1">P0.00/AREF0</text>
<text x="118.8" y="113">16</text>
<text x="118.8" y="110.6">40</text>
<text x="118.8" y="108.2">48</text>
<text x="122.8" y="111.8">P0.21</text>
<text x="122.8" y="109.4">P0.29</text>
<text x="118.8" y="115.4">17</text>
<text x="119.9" y="117.9">5</text>
<text x="122.8" y="119.1">P0.01</text>
<text x="122.8" y="116.7">P0.11</text>
<text x="122.8" y="114.3">P0.10</text>
<text x="118.8" y="122.8">41</text>
<text x="118.8" y="125.2">43</text>
<text x="119.9" y="120.3">6</text>
<text x="122.8" y="121.5">P0.02</text>
<text x="122.8" y="124">P0.22</text>
<text x="122.8" y="126.4">P0.24</text>
<text x="150.5" y="131" transform="rotate(-90 150.5 131)">13</text>
<text x="151.7" y="127.1" transform="rotate(-90 151.7 127.1)">VSS</text>
<text x="152.9" y="131" transform="rotate(-90 152.9 131)">49</text>
<text x="154.1" y="127.1" transform="rotate(-90 154.1 127.1)">PAD</text>
<text x="157.8" y="131" transform="rotate(-90 157.8 131)">39</text>
<text x="159" y="127.1" transform="rotate(-90 159 127.1)">DEC1</text>
<text x="160.2" y="131" transform="rotate(-90 160.2 131)">29</text>
<text x="161.5" y="127.1" transform="rotate(-90 161.5 127.1)">DEC2</text>
<text x="16.4" y="132.8">C</text>
<text x="279.2" y="132.8">C</text>
<text x="16.3" y="184.5">D</text>
<text x="279.2" y="184.5">D</text>
<text x="193.5" y="192.1">Title:</text>
<text x="193.5" y="196.9">Number:</text>
<text x="232.5" y="196.9">Version</text>
<text x="254.4" y="196.9">Author:</text>
<text x="193.5" y="200.6">Date: 18/02/2015</text>
<text x="193.5" y="203">File:</text>
<text x="232.5" y="200.6">Sheet: 2</text>
<text x="242.2" y="200.6">of</text>
<text x="47.6" y="206.7">1</text>
<text x="114.5" y="206.7">2</text>
<text x="181.4" y="206.7">3</text>
<text x="248.4" y="206.7">4</text>
</g>
<g font-size="2.2" fill="#000080">
<text x="166.8" y="21.8">XTAL Guard Ring</text>
<text x="132.2" y="29.5" transform="rotate(-90 132.2 29.5)">S3</text>
<text x="134.7" y="29.5" transform="rotate(-90 134.7 29.5)">S3</text>
<text x="137.1" y="29.5" transform="rotate(-90 137.1 29.5)">S3</text>
<text x="142" y="24.6" transform="rotate(-90 142 24.6)">S3</text>
<text x="144.4" y="24.6" transform="rotate(-90 144.4 24.6)">S3</text>
<text x="146.9" y="24.6" transform="rotate(-90 146.9 24.6)">S3</text>
<text x="177.5" y="27.9">C29</text>
<text x="177.5" y="35.2">12pF</text>
<text x="160.7" y="37.6">X3</text>
<text x="160.7" y="40">16MHz</text>
<text x="177.5" y="42.5">C30</text>
<text x="85.3" y="53.4">10uF 0805</text>
<text x="87.7" y="51">C31</text>
<text x="97.4" y="51">C34</text>
<text x="97.4" y="53.4">0.1uF</text>
<text x="106" y="51">C32</text>
<text x="106" y="53.4">0.1uF</text>
<text x="177.5" y="49.8">12pF</text>
<text x="175.8" y="64.4">U3</text>
<text x="71.9" y="69.3">R27</text>
<text x="71.9" y="71.7">100k</text>
<text x="175.8" y="66.8">nRF51422</text>
<text x="194.8" y="66.8">C33</text>
<text x="194.8" y="69.3">2200pF</text>
<text x="214.2" y="70.4">C35</text>
<text x="224" y="70.4">L1</text>
<text x="259" y="69">A1</text>
<text x="214.2" y="72.9">2.2pF</text>
<text x="224" y="72.9">3.3nH</text>
<text x="210.1" y="80.2">L2</text>
<text x="210.1" y="82.6">4.7nH</text>
<text x="224" y="80.2">C36</text>
<text x="224" y="82.6">1.0pF</text>
<text x="238.6" y="80.2">C37</text>
<text x="238.6" y="82.6">1.0pF</text>
<text x="53.6" y="88.7">RESET</text>
<text x="57.3" y="86.3">J6</text>
<text x="76.7" y="86.3">R28</text>
<text x="76.7" y="88.7">100k</text>
<text x="141.2" y="88.7">nRF51422</text>
<text x="48.8" y="91.1">PADS ONLY</text>
<text x="210.1" y="94.8">L3</text>
<text x="249.6" y="93.6">2.45GHz PCB Trace Antenna</text>
<text x="210.1" y="97.2">10nH</text>
<text x="211.8" y="110.4">C38</text>
<text x="211.8" y="112.8">2200pF</text>
<text x="118.1" y="141">BP1</text>
<text x="118.1" y="143.4">SFM-1240</text>
<text x="152.2" y="138.6">C39</text>
<text x="152.2" y="141">0.1uF</text>
<text x="169.2" y="138.6">C40</text>
<text x="169.2" y="141">0.1uF</text>
<text x="199.6" y="203">ANTTT-EHDW-Sheet2.SchDoc</text>
<text x="245.9" y="200.6">3</text>
</g>
<g font-size="2.2" fill="#800000">
<text x="161.9" y="30.3">XC1</text>
<text x="132.2" y="44.6" transform="rotate(-90 132.2 44.6)">SW_ROW3</text>
<text x="134.7" y="44.6" transform="rotate(-90 134.7 44.6)">SW_ROW2</text>
<text x="137.1" y="44.6" transform="rotate(-90 137.1 44.6)">SW_ROW1</text>
<text x="142" y="46.6" transform="rotate(-90 142 46.6)">LED_STATUS_GRN</text>
<text x="144.4" y="46.8" transform="rotate(-90 144.4 46.8)">LED_STATUS_YLW</text>
<text x="146.9" y="46.5" transform="rotate(-90 146.9 46.5)">LED_STATUS_RED</text>
<text x="161.9" y="44.9">XC2</text>
<text x="148.1" y="60" transform="rotate(-90 148.1 60)">BUZZER</text>
<text x="47.3" y="77.8">SWCLK</text>
<text x="47.6" y="80.2">SWDIO</text>
<text x="95.2" y="87.5">LED_AWAY_1</text>
<text x="95.5" y="85">LED_HOME_1</text>
<text x="95.5" y="89.9">LED_HOME_2</text>
<text x="95.2" y="92.4">LED_AWAY_2</text>
<text x="95.5" y="94.8">LED_HOME_3</text>
<text x="178.5" y="92.4">COLUMN1</text>
<text x="178.5" y="94.8">COLUMN2</text>
<text x="95.2" y="97.2">LED_AWAY_3</text>
<text x="95.5" y="99.7">LED_HOME_4</text>
<text x="178.5" y="97.2">COLUMN3</text>
<text x="95.2" y="102.1">LED_AWAY_4</text>
<text x="95.2" y="106.9">LED_AWAY_5</text>
<text x="95.5" y="104.5">LED_HOME_5</text>
<text x="95.2" y="111.8">LED_AWAY_6</text>
<text x="95.5" y="109.4">LED_HOME_6</text>
<text x="95.2" y="116.7">LED_AWAY_7</text>
<text x="95.5" y="114.3">LED_HOME_7</text>
<text x="95.5" y="119.1">LED_HOME_8</text>
<text x="95.2" y="121.5">LED_AWAY_8</text>
<text x="95.5" y="124">LED_HOME_9</text>
<text x="95.2" y="126.4">LED_AWAY_9</text>
<text x="96.2" y="139.8">BUZZER</text>
</g>
<g font-size="2.2" fill="#808000">
<text x="189.2" y="31.5">GND</text>
<text x="179.4" y="38.8">GND</text>
<text x="189.2" y="46.1">GND</text>
<text x="115.1" y="52.2">Vcc</text>
<text x="189.4" y="59.5">Vcc</text>
<text x="68.9" y="61.9">Vcc</text>
<text x="90.2" y="71.7">GND</text>
<text x="246.7" y="71.7">GND</text>
<text x="188.8" y="79">GND</text>
<text x="219.2" y="92.4">GND</text>
<text x="233.8" y="92.4">GND</text>
<text x="63.4" y="98.4">GND</text>
<text x="73.1" y="98.4">GND</text>
<text x="189.9" y="108.2">GND</text>
<text x="207" y="121.5">GND</text>
<text x="104.8" y="148.3">GND</text>
<text x="148.6" y="149.5">GND</text>
<text x="159.6" y="149.5">GND</text>
</g>
<g font-size="1.8" fill="#fff">
<text x="166.3" y="195.8">6680A MIRAH ROAD</text>
<text x="166.3" y="198.2">SAANICHTON, BC</text>
<text x="166.3" y="200.7">CANADA V8M 1Z4</text>
<text x="166.3" y="203.1">1-888-912-3451</text>
</g>
</svg>
